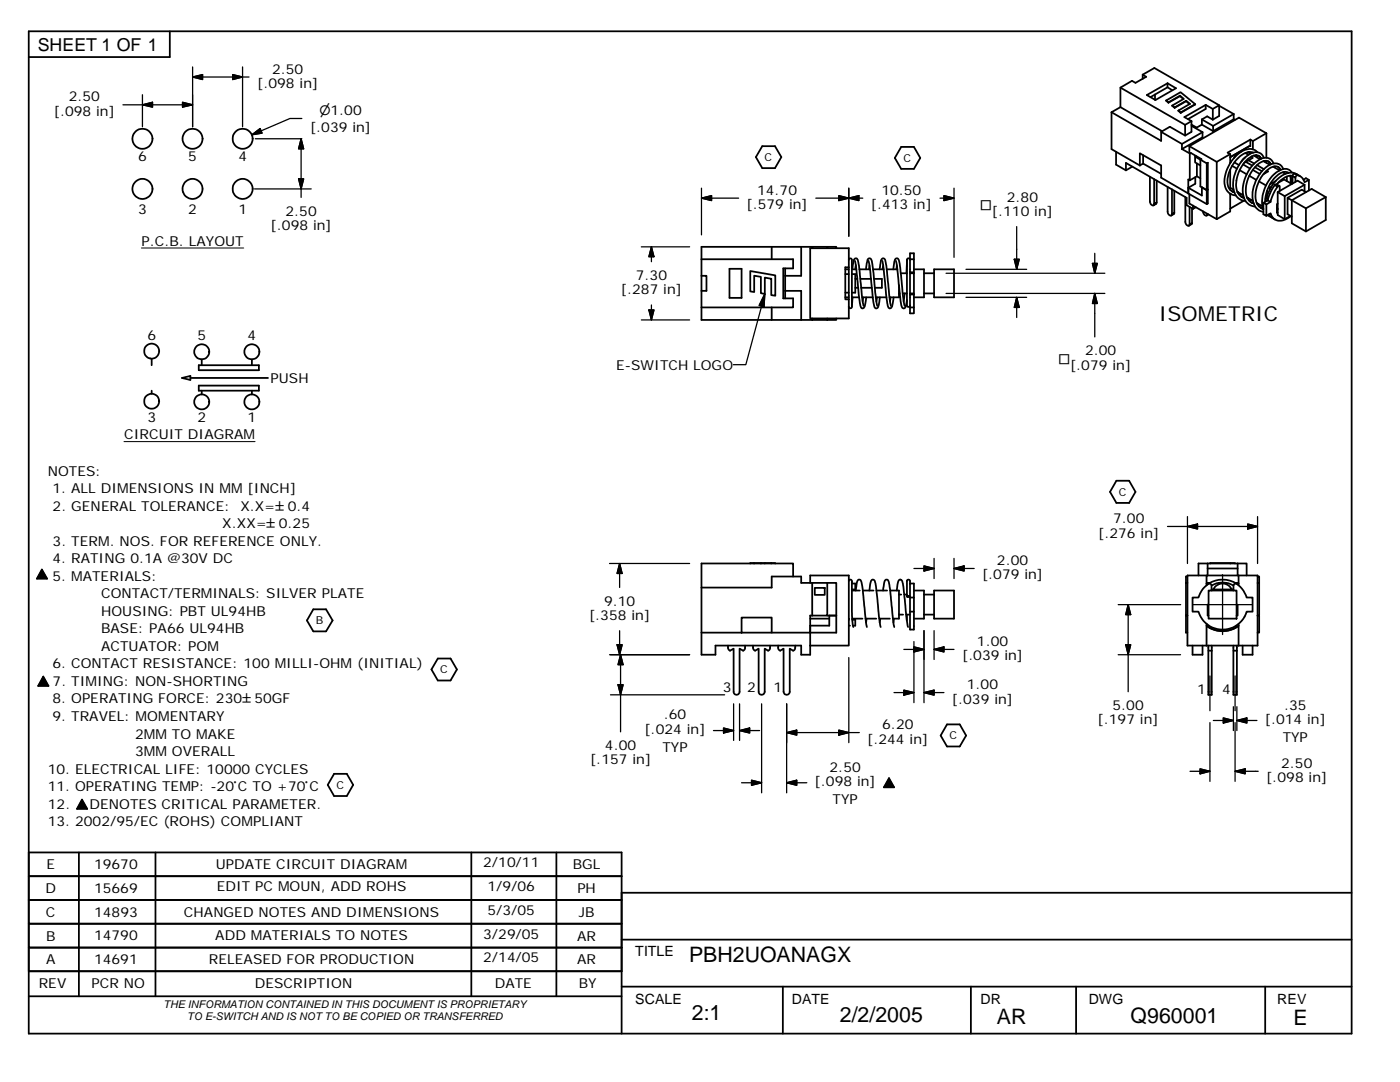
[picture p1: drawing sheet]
<svg xmlns="http://www.w3.org/2000/svg" width="279mm" height="216mm" viewBox="0 0 279 216" stroke-linecap="round" stroke-linejoin="round" font-family="sans-serif">
<g fill="none" stroke="#000" stroke-width=".36">
<path d="M5.7 6.2h264v200h-264zM33.9 6.2v5.2h-28.2M223.6 17.5l12.9 7.4v2.2M228 14.9l2.4-1.3 12.9 7.4M228 14.9l.7 .4-2.1 1.2-.7-.4-2.3 1.4v3.9M228 14.9v.8M228.9 19l4.1-2.4 1.7 1-4.1 2.4zM230.5 18.8v1.1M233 16.6v.8l-3.4 2M233 17.4l1 .6M235.5 19.2l.7 .6M235.5 19.1l.7 .6-2.2 1.4"/>
<path d="M235.5 19.1v.1M235.5 19.1l-2.3 1.4M235.5 19.2l-2.3 1.3M152.1 29.2h2.6l1.2 2.1-1.2 2.2h-2.6l-1.2-2.2zM179.9 29.3h2.5l1.3 2.2-1.3 2.2h-2.5l-1.3-2.2zM221.8 22.4v7.4l5.7 3.2M221.8 22.4l9.9 5.7v-1.8l1.8-1 3 1.8 1.3-.8v-2.1M222.7 30.3v2.6l2 1.1 1.3-.7M223.6 21.4l8.3 4.8M223.6 21.4l-1.8 1M224.7 34v-1.5l12.1 7v1.4l1.3 .8M227.5 33l.6-.4 3.6 2.1"/>
<path d="M227.5 33v-2.4l4.2 2.4v2.5l5.5 3.1v-2.8l.2 .2M228.1 31v1.6M229.5 35.3v4.9a.58 .58 0 0 0 .2 .6 .58 .58 0 0 0 .6 .1v-.2M230.3 35.7v5M230.8 36v4.4M231.7 26.3l4.2 2.4M232.7 20l2.9-1.6 2.9 2.4M232.7 20v.1M232.7 20l.5 .5M233 37.3v4.9a.57 .57 0 0 0 .2 .6 .57 .57 0 0 0 .6 .1l.1-.2M233.9 37.8v4.9M234 21.1l.4 .4"/>
<path d="M234 21.1l.4 .3M234.4 38.1v4.3M234.4 21.4v.1M235.2 22.1l.4 .4M235.2 22.1l.4 .3M235.6 22.4l2.9-1.6-2.9 1.7M235.6 22.4v.1M235.9 28.7v1M235.9 29.7l1.5 .9M236.6 39.3v5a.57 .57 0 0 0 .2 .6 .57 .57 0 0 0 .6 0v-.1M236.7 20.1l.8 .6-2.3 1.4M236.7 20.2l.7 .6"/>
<path d="M236.7 20.1v.1M236.7 20.1l-2.3 1.3M236.7 20.2l-2.3 1.3M237.2 37.5l2.7 1.5v-1.6l.9 .6M237.2 37.5v1.1l3.6 2.1M237.4 38.7v1.9l5.4 3.1M237.4 29.2l5.4 3.1M237.4 29.2v1.2M237.4 36v-5.4l.3-.1 2.1 1.2-.2 .2v5.3l1.2 .8M237.8 25.1l2.2 1.3M237.8 24.2l-1.3 .7M237.8 24.9l1 .5"/>
<path d="M238.5 31.2v1.2l1.1 .6M238.5 35.3v1.4l-1.3 .8M238.7 31.1l-.2 .1 1.1 .7M238.9 35.2l.7 .4M238.9 32.6v2.6l-1.5 .8M239.6 31.9l1.2 .7 .2-.1v8.1l-.2 .1M239.9 24.9l2.2 1.3M239.9 23.8v1.1M239.9 23.8l2.2 1.3M239.9 23.8l1-.6 1.1 .7M239.9 24.9l-1.3 .7M240 26.4l-4.1 2.3"/>
<path d="M240 26.4v1l-4.1 2.3M240.6 20.9l1.4 .8v2.2M240.6 20.9v.8l-3.5 2.1M240.6 20.9l-4.2 2.5 1.4 .8M240.8 38v2.7M240.8 32.6v5.4l.2-.2-.2 .2M242 21.7l1.3-.7v2.1l-1.3 .8M242.1 25.1v1.1M242.8 32.3v11.4M243.3 21.1l2.9 1.7M245.5 30.8v1.8M245.5 33.9v4"/>
<path d="M245.5 38.7v3.5l-2.7 1.5M245.5 30.8l-2.7 1.5M245.5 38.7h.2M245.5 37.5l.7 .3M245.6 32.4l-.1 .1M245.9 33.1l1 .6M246.2 22.8l-4.1 2.3M246.2 23.8l-4.1 2.4M246.2 22.8v1M246.2 23.8l.3 .1M246.3 32.4l1 .5M246.9 38.3l1.2 .7"/>
<path d="M247 38.4h.1M247 38.4h.2M247.1 38.4h-.1M247.4 34l1.4 .8M247.7 30.3l-.7 .3-.7 .9M247.9 38.8l-.5 .1M248.1 32.8l1.4 .8M248.5 31.4l-.8 .9M248.5 30.5l.7 .4M248.6 32.3l1.3 .7M248.9 39.4l1.1 .7M248.9 39.5h.1"/>
<path d="M248.9 39.5h.2M249.1 30.4l.5 .2M249.2 32l1.1 .6M249.2 30.3l-.5 .3M249.3 35.1l1.4 .8M249.4 30.3v.3M249.5 27.9l-4.5 2.6 .5 .3M249.5 27.9v1.3l-.1-.1-3.9 2.3M249.5 27.9l.5 .3M249.8 31.2l.2 .3-1.7 1M249.8 39.9l-.5 .1M250 33.9l1.4 .8"/>
<path d="M250 28.2v1.6M250 30.4v.1M250.1 30.5a3.4 3.4 0 0 0-3.5 1.5 5.6 5.6 0 0 0-1.3 5.6l.3 .4 .7 .4-.4-.2M250.2 31l1.3 .8M250.4 33.4l1.4 .8M250.8 31.4l-.1-.4 .2 .5M250.8 32.9l1.4 .9M251 30.4a2.62 2.62 0 0 0-3.7 .2 7.3 7.3 0 0 0-2.8 6.4 2.27 2.27 0 0 0 2.1 2M251.2 31.1l.5 .6M251.2 36.2l1.4 .8M251.5 31.3l.1 .4M251.7 31.7a1.2 1.2 0 0 0-2-.5 6.7 6.7 0 0 0-2.8 6.9l.5 .9 .9 .5-.5-.2"/>
<path d="M252.1 32.2l1.3 .7M252.2 31.5a1.91 1.91 0 0 0-3.2-.5 7.2 7.2 0 0 0-2.7 7.4 2.44 2.44 0 0 0 2.3 1.7M252.4 32.1v.2M252.4 34.5h.1M252.7 26.6l-2.7 1.6M252.7 26.6l-5.4-3.1-9.9 5.7M252.7 26.6v4.9M252.7 32.1v.4M252.8 34.1l.3 .1-1 .6M252.9 38.1v1M252.9 39.5v.5M253 40l-.9 .5"/>
<path d="M253.1 32.2l.5 .6a1.19 1.19 0 0 0-1.9-.4 6.5 6.5 0 0 0-2.7 7.2l.6 .7 .6 .3-.5-.2M253.4 37.4l.2 .1M253.7 37.3l-.3 .1v.4M254.1 33.3l1.3 .7M254.2 32.6a1.91 1.91 0 0 0-3.2-.5 7.3 7.3 0 0 0-2.7 7.4 2.57 2.57 0 0 0 2.2 1.7M254.3 33.2v.2M254.4 36.9l.6 .4 .4-.2v1M254.4 36.9l.3-.2 .6 .4M254.4 36.9l-.8 1.3-.6 1.8M254.6 36.1l-1.1 .7M255 37.3l-.8 1.2-.6 1.8-.6-.3M255 38.3v4.6l1.4 .8"/>
<path d="M255 38.3l1.4 .8M255 33.3l.5 .6M255.1 36.5l1.2-.7 1.5 .9M255.5 33.9a1.19 1.19 0 0 0-1.9-.5 6.8 6.8 0 0 0-2.9 7l.6 .9 .8 .4-.5-.2M256 34.4l.5 .3M256.1 33.7a1.91 1.91 0 0 0-3.1-.6 7.3 7.3 0 0 0-2.9 7.2l.6 1.2a2.18 2.18 0 0 0 1.4 .8M256.2 34.3l.1 .2M256.4 39.1v4.6M256.8 35.2v1M257 34.4l.1 .1a1.78 1.78 0 0 0-2.4 .7 7.3 7.3 0 0 0-2.2 5.1M257.5 35.1v1.5M257.5 35.1l.2 .5-.1 1"/>
<path d="M257.8 40l2.8 1.6M257.8 40l-.8-.5v3.3l.8 .4M257.8 40v4.6l2.8 1.6M257.8 34.4a1.71 1.71 0 0 0-2.4-.4 7.2 7.2 0 0 0-3.3 7.8M258 35.1a3.7 3.7 0 0 0-3.2 1.7M258 35.2v1.4M258.4 34.6l-.3 .2-.1 .4M258.4 34.6l1.1 .6M258.4 34.6l.6 .3M258.5 35.5v.8M258.8 34.8a3.1 3.1 0 0 0-3.9 1 7.1 7.1 0 0 0-2 3.7l.2 .1M259 34.9l.9 .6 .4 .9 .9-.5"/>
<path d="M259 34.9l-.3 .2-.2 .4-.5-.3M260.1 35.9l.5-.3 .6 .3v2.1M260.3 36.9l-1.3-.9-4 2.3M260.3 36.9v1.3M260.4 36.9l-4 2.2M260.6 38.3l-.8-.5-2.8 1.7M264.6 39.3v4.6l-4 2.3v-4.6M264.6 39.3l-2.8-1.6-4 2.3M264.6 39.3l-4 2.3M140 55h1v3h-1M140 51.7h18.3v1.9h-2v5.9h2v1.8h-18.3M145.6 53.6h2.4v5.8h-2.4z"/>
<path d="M149.7 54.1l5 .8v4.1l-.8-.1v-3.3l-1.3-.2v3.3l-.8-.2v-3.3l-1.3-.2v3.3l-.8-.2zM154 49.3v2.4M156.7 58h3.2v5.8M156.7 53.6v5.9M159.9 49.3v5.7h-3.2M162.1 49.3h-22.1v14.5h14M165.1 49.3v.2M165.1 49.3h1.8v.2M165.1 49.3h-3v.2M168.7 54.7h.7M168.7 58.4h.7M168.7 59.3h.7"/>
<path d="M168.7 53.7h.7M169.4 53.3h-.7v6.4h.7M169.4 53.3v-3.8h-7.7v14h7.7v-3.8M169.4 51.8a.33 .33 0 0 1 .4-.2 .33 .33 0 0 1 .2 .4v9.2M169.4 53.3v6.4M170 54.7h.7v3.7h-.7M170 59.3h1.4M170 53.7h.9M170.1 53.7a3.1 3.1 0 0 1 .6-2.1l.2-.1a2.37 2.37 0 0 1 .6 1.9l.6 6.4 .3 1.2M170.2 59.3l-.2 1.7a.34 .34 0 0 1-.2 .5 .34 .34 0 0 1-.4-.3M170.6 52l.3 1.7 .6 5.9a2.29 2.29 0 0 0 .6 2l.2-.1a3.2 3.2 0 0 0 .6-2.2M170.7 57.4h.6"/>
<path d="M170.7 55.6h.4M170.8 52.9l-.1 .8M171.5 53.7h2.1M171.7 55.6h2.1M171.9 57.4h2.1M172.1 59.3h2.1M172.3 59.3l-.1 .9M172.8 53.7a3.7 3.7 0 0 1 .6-2.1l.4 .1a43.8 43.8 0 0 1 1 7.7l.3 1.6M173.3 52l.4 2.2 .5 5.4a2.37 2.37 0 0 0 .6 2l.2-.1a3.1 3.1 0 0 0 .6-2.2M173.5 52.9l-.1 .8M174.2 53.7h2.2M174.4 55.6h1.6v1.8h-1.4"/>
<path d="M174.8 59.3h2.1M175 59.3l-.1 .9M175.5 53.7a3.2 3.2 0 0 1 .6-2.1h.3a5.3 5.3 0 0 1 .6 2.8l.8 6.6M176.1 52l.3 2.2a43.4 43.4 0 0 0 .9 7.2l.4 .1a3.2 3.2 0 0 0 .6-2.2M176.3 52.9l-.2 .8M177 53.7h2.1M177.7 59.3l-.1 .9M178.3 53.7a2.99 2.99 0 0 1 .6-2.1l.1-.1a2.37 2.37 0 0 1 .7 1.9l.4 5 .5 2.6M178.8 52l.4 2.6a37 37 0 0 0 .9 6.8l.2 .2a1.82 1.82 0 0 0 .7-1.8M179 52.9l-.1 .8M179.4 56.9v2.4h-1.9M179.4 58.5h.2"/>
<path d="M179.8 54.5h1.2M180.2 58.5h.8M180.6 58.5l-.3 1.7M181 51.8l-.1 2.7M181 51.8v9.2l.2 .2h.3l.1-.2M181 51.8a.31 .31 0 0 1 .3-.3 .31 .31 0 0 1 .3 .3M181.6 58.8h.8M181.6 54.5h.8M181.6 58.5h.8M181.6 51.7v9.6M181.6 50.5h.8v1.2h-.8zM182.4 58.8v2.5h-.8"/>
<path d="M182.4 54.3v4.5M182.4 53.7h2v5.6h-2M182.4 51.7v2.6h-.8M184.4 54.5h2M184.4 58.5h2M186.4 53.7h4v5.6h-4zM230.3 40.7l.5-.3-.1 .3-.5 .3M233.9 42.7l.5-.3-.1 .3-.5 .3M237.4 41.3v3.5M237.4 44.8l.5-.3-.1 .2-.5 .3M237.9 41.6v2.9M238.1 41v.7"/>
<path d="M238.7 41.4l-.6 .3M240.1 42.2a.57 .57 0 0 0 .2 .6 .57 .57 0 0 0 .6 .1v-.2M240.9 42.7h.1M241 42.7h-.1M241.2 42.8l-.4 .2M248.2 40l-2.7 1.6M250.8 40.5l1.2 .7M250.9 40.6h.1M251 40.6h-.2M251.7 41l-.5 .2M252.1 40.5v2.3l.6 .3v-2.3M252.7 43.1l.9-.5a2.03 2.03 0 0 0 3.3 1l.7-.5"/>
<path d="M253 42.9l.6 .4M253.2 42.8l.5 .5 .8 .5M253.6 40.3l-.9 .5-.6-.3M254.8 41.5l.2 .1M254.8 41.6h.1M255 41.8l-.2 .1M255 40.6l-.2 .1v1.8l.2-.1M257.5 43.1l-1.1 .6M30.3 71.6v1.3M30.3 78v.6M36.3 75.4l1.7-.4v.8zM38 75.4h15.5"/>
<path d="M39.7 72.9h12v1h-12zM39.7 76.9h12v1.1h-12zM40.3 78v.7M40.3 71.7v1.2M50.3 78v.7M50.3 71.7v1.2M154 61.3v2.5h5.9M159.9 63.8h5.2M162.1 63.5v.3M165.1 63.5v.3M166.9 63.5v.3h-1.8M181.6 61.3v1.2h.8v-1.2"/>
<path d="M222.8 95.9h2.5l1.3 2.2-1.3 2.3h-2.5l-1.3-2.3zM8.4 113.6l1 1.9h-2zM149.7 112.4h.8M150.5 112.4h1.3M151.8 112.4h.8M152.6 112.4h1.3M153.9 112.4h.8M153.9 112.4h.1M158.3 115v-2.6h-18.3v18.2h2.8v-1.8h17.1v1.8h1.8v-5.8h3.8v-2M161.7 116.3v-1.5h7.7v14h-7.7M162.1 116.3v6.5M162.6 117.3h2v1.4h-2z"/>
<path d="M165.1 116.3v6.5h-3M165.1 116.3h1.8v6.5M165.1 116.3h-5.2v-1.3h-5.9v2.2h-14M169.4 116a.35 .35 0 0 1 .5-.3 .35 .35 0 0 1 .1 .5v4a19.4 19.4 0 0 0 .3 4.9M170 116v.4h.7v1.2h-.7v.2h1.6M170.8 117.8l.2-1.7a.45 .45 0 0 1 .5-.4 .45 .45 0 0 1 .4 .5l1.1 8.9M172.2 117.8h2.1M173.5 117.8a3.1 3.1 0 0 1 .6-2.1h.2a2.27 2.27 0 0 1 .6 1.9l.5 5.4 .4 2.1M174.9 117.8h2.1M176.2 117.8l.3-1.7a.45 .45 0 0 1 .5-.4 .45 .45 0 0 1 .4 .5l1.1 8.9M177.7 117.8h1.7v5.6h-1.2M179 117.8a3.1 3.1 0 0 1 .6-2.1h.1a2.27 2.27 0 0 1 .6 1.9l.6 5.4 .3 2.1"/>
<path d="M179.4 118.6h.5M180.5 118.6h.5M181 119a.3 .3 0 0 1 .3-.1 .3 .3 0 0 1 .2 .2zM181.6 116.4v2.8M181.6 119.2v2.8M181.6 116.4a.52 .52 0 0 0-.4-.7l-.2 .3v3M181.6 116.4h.8v2.8h-.8M182.4 117.8h2v5.6h-2M182.4 119.2v2.8h-.8M184.4 118.6h2M186.4 117.8h4v5.6h-4zM236.7 116.3v6.5h.3h-.3v3.4h.3"/>
<path d="M236.7 116.3h.3M237 115h-.3v1.3M240.8 114.8h-3.8v14h14v-14h-3.8M241 112.4v2.4M241 113.4h6M241.2 116.5a5.1 5.1 0 0 1 5.6 0M241.2 117.8h5.6v5.6h-5.6zM241.5 116.3l-.7 .1M241.5 112.4h4.1M241.8 117.6h.3M241.8 116.8a4.2 4.2 0 0 1 4.4 0M242.5 117.1a2.05 2.05 0 0 1 3.4 .5h-3.8z"/>
<path d="M243.3 116.3h1.4M245.6 112.4h.9M245.9 117.6h.3M246.2 117.8v-1l.2-.3a2.76 2.76 0 0 1 2 1.8l.4 .9h1.2v2.8h-1.2a5 5 0 0 1-4.8 3.6 5 5 0 0 1-4.8-3.6h-1.2v-2.8h1.2a4.2 4.2 0 0 1 2.2-2.7l.4 .2v1.1M246.5 116.3l.7 .1M247 112.4h1.8v2.4M247 112.4v2.4M247 112.4h-7.8v2.4M247.2 114.8v2M247.2 114.8h-6.4v2M251 115h.3v1.3M251 116.3h.3"/>
<path d="M251.3 116.3v6.5M8.6 135l1.1 1.9h-2.1zM62.5 121.6h2.6l1.3 2.2-1.3 2.2h-2.6l-1.2-2.2zM87.4 131.4h2.5l1.3 2.2-1.3 2.2h-2.5l-1.3-2.2zM140 126.2h8M145.3 128.8v.7l.4 .3 .7-.4v8.6a.59 .59 0 0 0 .6 .6 .59 .59 0 0 0 .6-.6v-8.6l.7 .4 .4-.3v-.7M148 123.2h6v3h-6zM150.3 128.8v.7l.2 .3h.2l.7-.4v8.6a.6 .6 0 0 0 .6 .6 .6 .6 0 0 0 .6-.6v-8.6l.7 .4h.2l.2-.3v-.7M155.3 128.8a.8 .8 0 0 0 .4 1l.7-.4v8.6a.61 .61 0 0 0 .6 .6 .61 .61 0 0 0 .6-.6v-8.6l.7 .4h.2l.2-.3v-.7M161.7 123.4h3.8M162.1 122.8h-.4v3.4h-7.7M166.9 122.8h-1.8"/>
<path d="M166.9 122.8v3.4h-5.2M169.4 123.4h.1M169.4 123.7h.1M169.4 124.8h.2M170.1 123.4h2M170.1 123.7h.6v1.1h-.5M170.2 123.4v.3M172.7 123.4h2.2M173 123.4l-.2 .8M175.5 123.4h2.1M175.7 123.4l-.1 .8M178.4 123.4l-.1 .8"/>
<path d="M179.4 122.6h.8M180.8 122.6h.8M181 122.6v1.2M182.4 122v3.6h-.8v-3.6M184.4 122.6h2M238 128.8v1.8h2v-1.8M240.8 124.5v4.3M240.8 124.9a5.3 5.3 0 0 0 6.4 0 5.2 5.2 0 0 1-6.4 0zM241.2 128.8v1h.6M241.2 129.8v8.8h.6v-8.8M241.2 120.6h-.2v2.2h.2M241.8 128.8v1"/>
<path d="M246.1 128.8v1h.7M246.1 129.8v8.8h.7v-8.8M246.8 120.6h.2v2.2h-.2M246.8 128.8v1M247.2 124.5v4.3M248 128.8v1.8h2v-1.8M251 122.8h.3M251.3 122.8v3.4h-.3M16.4 159.6l1 1.8h-2zM66.7 154.4h2.5l1.3 2.2-1.3 2.2h-2.5l-1.3-2.2zM177.4 155.3l1 1.8h-2zM189 144.5h2.5l1.3 2.3-1.3 2.1h-2.5l-1.3-2.1z"/>
<path d="M15.7 170.1v28.7M31 170.1v28.7M94.1 170.1v28.7M111 170.1v28.7M124.1 178.1h145.6M5.7 198.8h118.4M5.7 193.8h118.4h-118.4v-4.7h118.4h-118.4v-4.8h118.4h-118.4v-4.7h118.4h-118.4v-4.8h118.4h-118.4v-4.7h118.4v36.1M124.1 187.5h145.6M124.1 196.9h145.6M156.2 196.9v9.3M193.8 196.9v9.3M214.8 196.9v9.3"/>
<path d="M252.5 196.9v9.3"/>
<circle cx="28.4" cy="27.7" r="2"/>
<circle cx="28.4" cy="37.7" r="2"/>
<circle cx="38.4" cy="27.7" r="2"/>
<circle cx="38.4" cy="37.7" r="2"/>
<circle cx="48.4" cy="27.7" r="2"/>
<circle cx="48.4" cy="37.7" r="2"/>
<circle cx="30.3" cy="70.1" r="1.5"/>
<circle cx="40.3" cy="70.2" r="1.5"/>
<circle cx="50.3" cy="70.2" r="1.51"/>
<circle cx="30.3" cy="80.1" r="1.49"/>
<circle cx="40.3" cy="80.2" r="1.49"/>
<circle cx="50.3" cy="80.2" r="1.5"/>
</g>
<path d="M8.4 113.6l1 1.9h-2zM8.6 135l1.1 1.9h-2.1zM177.4 155.3l1 1.8h-2zM16.4 159.6l1 1.8h-2z" fill="#000" stroke="#000" stroke-width=".2"/>
<path d="M28.2 49.5h20.4M24.7 88.1h26.2" fill="none" stroke="#000" stroke-width=".2"/>
<g fill="none" stroke="#000" stroke-width=".25">
<path d="M28.4 18.9v6.4M38.4 15.4l2-.5v1zM38.4 13.4v11.9M46.4 14.9l2 .5-2 .5zM48.4 13.4v11.9M49.7 15.4h-11.3M24.5 20.9h13.9M28.4 20.9l2-.5v1zM36.4 20.4l2 .5-2 .5zM50.3 26.9l1.6-1.2 .4 .9zM50.8 37.7h11.3M50.9 27.7h9.3"/>
<path d="M59.6 35.7h1l-.5 2zM60.1 27.7l.1 .6M60.1 27.7l-.5 2h1l-.3-1.3M60.1 27.7v11.7M60.2 23.6h-2.3l-7.6 3.3 1.8-.8M140 37.5v9.4M140 39.5l2-.5v1zM140 39.5h7.4M162.8 39.5h9.4M167.4 39l2 .5-2 .5zM169.4 37.5v9.6M169.4 39.5l2-.5v1z"/>
<path d="M187.6 39.5h2.8M188.4 39l2 .5-2 .5zM190.4 37.5v13.9M128 49.3h9.6M130 49.3v2.9M130 49.3l.5 1.9h-1zM152.6 58.7l-3.8 14.1h-2.5M152.6 58.7l-.1 2.5-1-.3zM188.8 58.5h31.7M188.8 54.5h31.7M192.8 59.3h12.1M192.8 53.7h12.1"/>
<path d="M202.4 51.7h1l-.5 2zM202.9 45.2v8.5M202.9 59.3l.5 2h-1zM202.9 59.3v4.1M218 52.6h1l-.5 1.9zM218.5 50.5v4M218.5 58.5v8.7M218.5 58.5l.5 2.1h-1zM128 63.8h9.6M129.5 61.8h1l-.5 2zM130 60.9v2.9M121.6 112.4h16"/>
<path d="M123.7 112.4v4.8M123.7 112.4l.5 2h-1.1zM182.4 113.4h4M184.4 112.9l2 .5-2 .5zM186.4 111.4v4M190.4 111.4v4M190.4 113.4l2-.5v1zM190.4 113.4h4M233 105.1h18M237 105.1l2-.5v1zM237 103.1v9.3M244 114.7v11.9"/>
<path d="M249 104.6l2 .5-2 .5zM251 103.1v9.3M121.6 130.6h16M121.8 138.6h22.8M123.1 128.7h1.1l-.5 1.9zM123.3 136.6h1.1l-.6 2zM123.7 125.9v4.7M123.8 130.6v15.4M123.8 130.6l.6 2h-1.1zM169.4 131.2v17M178.4 138.2h4M180.4 137.7l2 .5-2 .5z"/>
<path d="M180.4 129.6h4M182.4 128v12.2M182.4 129.1l2 .5-2 .5zM184.4 138.2l2-.5v1zM184.4 138.2h4M184.4 125.8v14.4M186.4 129.6l2-.5v1zM186.4 129.6h4M186.4 125.8v5.8M223.2 120.6h12.4M223.2 130.6h12.4M224.7 128.7h1l-.6 1.9z"/>
<path d="M225.1 120.7v17.3M225.1 120.7l.6 1.9h-1zM238 120.6h12M241.5 134.9v6.9M246.5 134.9v6.9M142.4 145.8h4M144.4 145.3l2 .5-2 .5zM146.4 140.4v7.3M147.6 140.4v7.3M147.6 145.8l2-.5v1zM147.6 145.8h4M148 156.2h4"/>
<path d="M150 155.7l2 .5-2 .5zM152 140.4v17.8M157 146.2l2-.5v1zM157 156.2l2-.5v1zM157 146.2h14.5M157 156.2h4M157 140.4v17.8M167.4 145.7l2 .5-2 .5zM237.5 153.9h4M239.5 153.4l2 .5-2 .5zM241.5 144.2v11.7M242.1 143.8h4"/>
<path d="M244.1 143.3l2 .5-2 .5zM246.1 141v4.8M246.5 144.2v11.7M246.5 153.9l2-.5v1zM246.5 153.9h4.6M246.8 141v4.8M246.8 143.8l2-.5v1zM246.8 143.8h4"/>
</g>
<g fill="#000" stroke="#000" stroke-width=".25">
<path d="M38.4 15.4l2-.5v1zM46.4 14.9l2 .5-2 .5zM28.4 20.9l2-.5v1zM36.4 20.4l2 .5-2 .5zM50.3 26.9l1.6-1.2 .4 .9zM59.6 35.7h1l-.5 2zM60.1 27.7l.5 2h-1zM140 39.5l2-.5v1zM169.4 39.5l2-.5v1zM130 49.3l.5 1.9h-1zM167.4 39l2 .5-2 .5zM188.4 39l2 .5-2 .5z"/>
<path d="M202.4 51.7h1l-.5 2zM218 52.6h1l-.5 1.9zM129.5 61.8h1l-.5 2zM152.6 58.7l-.1 2.5-1-.3zM202.9 59.3l.5 2h-1zM218.5 58.5l.5 2.1h-1zM123.7 112.4l.5 2h-1.1zM184.4 112.9l2 .5-2 .5zM190.4 113.4l2-.5v1zM237 105.1l2-.5v1zM249 104.6l2 .5-2 .5zM123.1 128.7h1.1l-.5 1.9z"/>
<path d="M123.3 136.6h1.1l-.6 2zM123.8 130.6l.6 2h-1.1zM180.4 137.7l2 .5-2 .5zM182.4 129.1l2 .5-2 .5zM184.4 138.2l2-.5v1zM186.4 129.6l2-.5v1zM224.7 128.7h1l-.6 1.9zM225.1 120.7l.6 1.9h-1zM144.4 145.3l2 .5-2 .5zM147.6 145.8l2-.5v1zM150 155.7l2 .5-2 .5zM157 146.2l2-.5v1z"/>
<path d="M157 156.2l2-.5v1zM167.4 145.7l2 .5-2 .5zM239.5 153.4l2 .5-2 .5zM244.1 143.3l2 .5-2 .5zM246.5 153.9l2-.5v1zM246.8 143.8l2-.5v1z"/>
</g>
<g font-size="4.3">
<text x="137.5" y="191.9">PBH2UOANAGX</text>
<text x="138.1" y="203.5">2:1</text>
<text x="167.6" y="203.9">2/2/2005</text>
<text x="198.9" y="204.3">AR</text>
<text x="225.6" y="204.1">Q960001</text>
<text x="258.2" y="204.5">E</text>
</g>
<text font-size="4.1" x="231.2" y="64.1">ISOMETRIC</text>
<text font-size="3.5" x="7.5" y="10.2">SHEET 1 OF 1</text>
<g font-size="2.8">
<text x="126.8" y="190.7">TITLE</text>
<text x="126.8" y="200.3">SCALE</text>
<text x="158" y="200.3">DATE</text>
<text x="195.7" y="200.3">DR</text>
<text x="217.3" y="200.3">DWG</text>
<text x="254.9" y="200.3">REV</text>
</g>
<g font-size="2.7">
<text x="51.3" y="17.6">[.098 in]</text>
<text x="54.3" y="14.7">2.50</text>
<text x="10.8" y="23.1">[.098 in]</text>
<text x="13.7" y="20.2">2.50</text>
<text x="61.9" y="26.3">[.039 in]</text>
<text x="27.6" y="32.2">6</text>
<text x="37.6" y="32.2">5</text>
<text x="47.6" y="32.2">4</text>
<text x="149" y="41.8">[.579 in]</text>
<text x="151.1" y="38.9">14.70</text>
<text x="173.8" y="41.8">[.413 in]</text>
<text x="175.9" y="38.9">10.50</text>
<text x="200.9" y="40.2">2.80</text>
<text x="27.6" y="42.6">3</text>
<text x="37.6" y="42.7">2</text>
<text x="47.6" y="42.6">1</text>
<text x="54" y="45.9">[.098 in]</text>
<text x="57" y="43">2.50</text>
<text x="197.9" y="43.1">[.110 in]</text>
<text x="28.2" y="49">P.C.B. LAYOUT</text>
<text x="123.9" y="58.8">[.287 in]</text>
<text x="126.9" y="55.9">7.30</text>
<text x="29.4" y="67.8">6</text>
<text x="39.4" y="67.8">5</text>
<text x="49.4" y="67.8">4</text>
<text x="216.5" y="70.9">2.00</text>
<text x="54" y="76.4">PUSH</text>
<text x="123" y="73.8">E-SWITCH LOGO</text>
<text x="213.6" y="73.8">[.079 in]</text>
<text x="24.8" y="87.7">CIRCUIT DIAGRAM</text>
<text x="29.4" y="84.2">3</text>
<text x="39.4" y="84.2">2</text>
<text x="49.4" y="84.2">1</text>
<text x="9.5" y="94.9">NOTES:</text>
<text x="10.5" y="98.4">1. ALL DIMENSIONS IN MM [INCH]</text>
<text x="10.5" y="101.9">2. GENERAL TOLERANCE:</text>
<text x="48" y="101.9">X.X=±0.4</text>
<text x="44.4" y="105.4">X.XX=±0.25</text>
<text x="219.2" y="107.3">[.276 in]</text>
<text x="222.1" y="104.4">7.00</text>
<text x="10.5" y="108.9">3. TERM. NOS. FOR REFERENCE ONLY.</text>
<text x="10.5" y="112.4">4. RATING 0.1A @30V DC</text>
<text x="199" y="112.8">2.00</text>
<text x="10.5" y="115.9">5. MATERIALS:</text>
<text x="20.2" y="119.4">CONTACT/TERMINALS: SILVER PLATE</text>
<text x="196" y="115.6">[.079 in]</text>
<text x="20.2" y="122.9">HOUSING: PBT UL94HB</text>
<text x="117.6" y="123.7">[.358 in]</text>
<text x="120.5" y="120.9">9.10</text>
<text x="20.2" y="126.4">BASE: PA66 UL94HB</text>
<text x="20.2" y="129.9">ACTUATOR: POM</text>
<text x="192" y="131.8">[.039 in]</text>
<text x="195" y="128.9">1.00</text>
<text x="10.5" y="133.4">6. CONTACT RESISTANCE: 100 MILLI-OHM (INITIAL)</text>
<text x="10.5" y="136.9">7. TIMING: NON-SHORTING</text>
<text x="193" y="137.5">1.00</text>
<text x="10.5" y="143.9">9. TRAVEL: MOMENTARY</text>
<text x="10.5" y="140.4">8. OPERATING FORCE: 230±50GF</text>
<text x="132.5" y="143.6">.60</text>
<text x="144.2" y="138.2">3</text>
<text x="149.1" y="138.2">2</text>
<text x="154.4" y="138.1">1</text>
<text x="190" y="140.4">[.039 in]</text>
<text x="222" y="141.6">5.00</text>
<text x="238.9" y="138.5">1</text>
<text x="243.9" y="138.5">4</text>
<text x="256.3" y="141.6">.35</text>
<text x="26.9" y="147.4">2MM TO MAKE</text>
<text x="120.7" y="149.6">4.00</text>
<text x="128.6" y="146.5">[.024 in]</text>
<text x="132.2" y="150">TYP</text>
<text x="173.1" y="148.4">[.244 in]</text>
<text x="176.1" y="145.5">6.20</text>
<text x="219.1" y="144.5">[.197 in]</text>
<text x="252.4" y="144.4">[.014 in]</text>
<text x="256" y="148">TYP</text>
<text x="9.5" y="154.3">10. ELECTRICAL LIFE: 10000 CYCLES</text>
<text x="26.9" y="150.9">3MM OVERALL</text>
<text x="117.8" y="152.5">[.157 in]</text>
<text x="165.6" y="154">2.50</text>
<text x="255.7" y="153.2">2.50</text>
<text x="9.5" y="161.4">12.</text>
<text x="9.5" y="157.9">11. OPERATING TEMP: -20°C TO +70°C</text>
<text x="17.9" y="161.4">DENOTES CRITICAL PARAMETER.</text>
<text x="162.6" y="156.9">[.098 in]</text>
<text x="166.2" y="160.4">TYP</text>
<text x="252.7" y="156.1">[.098 in]</text>
<text x="9.5" y="164.9">13. 2002/95/EC (ROHS) COMPLIANT</text>
<text x="9.3" y="173.5">E</text>
<text x="18.8" y="173.4">19670</text>
<text x="43.1" y="173.4">UPDATE CIRCUIT DIAGRAM</text>
<text x="96.4" y="173">2/10/11</text>
<text x="114.3" y="173.4">BGL</text>
<text x="9.1" y="178.2">D</text>
<text x="18.8" y="178.2">15669</text>
<text x="43.3" y="177.7">EDIT PC MOUN, ADD ROHS</text>
<text x="97.3" y="177.8">1/9/06</text>
<text x="115.2" y="178.2">PH</text>
<text x="9.2" y="182.9">C</text>
<text x="18.8" y="182.9">14893</text>
<text x="36.7" y="182.9">CHANGED NOTES AND DIMENSIONS</text>
<text x="97.3" y="182.5">5/3/05</text>
<text x="115.5" y="182.9">JB</text>
<text x="9.2" y="187.7">B</text>
<text x="18.8" y="187.6">14790</text>
<text x="43" y="187.6">ADD MATERIALS TO NOTES</text>
<text x="96.4" y="187.3">3/29/05</text>
<text x="115.2" y="187.7">AR</text>
<text x="7.7" y="197.2">REV</text>
<text x="9.2" y="192.4">A</text>
<text x="18.3" y="197.2">PCR NO</text>
<text x="18.8" y="192.4">14691</text>
<text x="41.7" y="192.4">RELEASED FOR PRODUCTION</text>
<text x="50.9" y="197.2">DESCRIPTION</text>
<text x="96.4" y="192">2/14/05</text>
<text x="98.8" y="197.2">DATE</text>
<text x="115.2" y="192.4">AR</text>
<text x="115.5" y="197.2">BY</text>
</g>
<g font-size="2.6">
<text x="63.7" y="22.9">⌀1.00</text>
<text x="195.6" y="41.9">□</text>
<text x="211.2" y="72.5">□</text>
</g>
<g font-size="2.2">
<text x="152.6" y="32.2">C</text>
<text x="180.3" y="32.3">C</text>
<text x="223.3" y="99">C</text>
<text x="63" y="124.6">B</text>
<text x="87.9" y="134.4">C</text>
<text x="189.5" y="147.6">C</text>
<text x="67.2" y="157.4">C</text>
</g>
<g font-size="2.1">
<text x="32.6" y="201.2">THE INFORMATION CONTAINED IN THIS DOCUMENT IS PROPRIETARY</text>
<text x="37.4" y="203.6">TO E-SWITCH AND IS NOT TO BE COPIED OR TRANSFERRED</text>
</g>
</svg>
